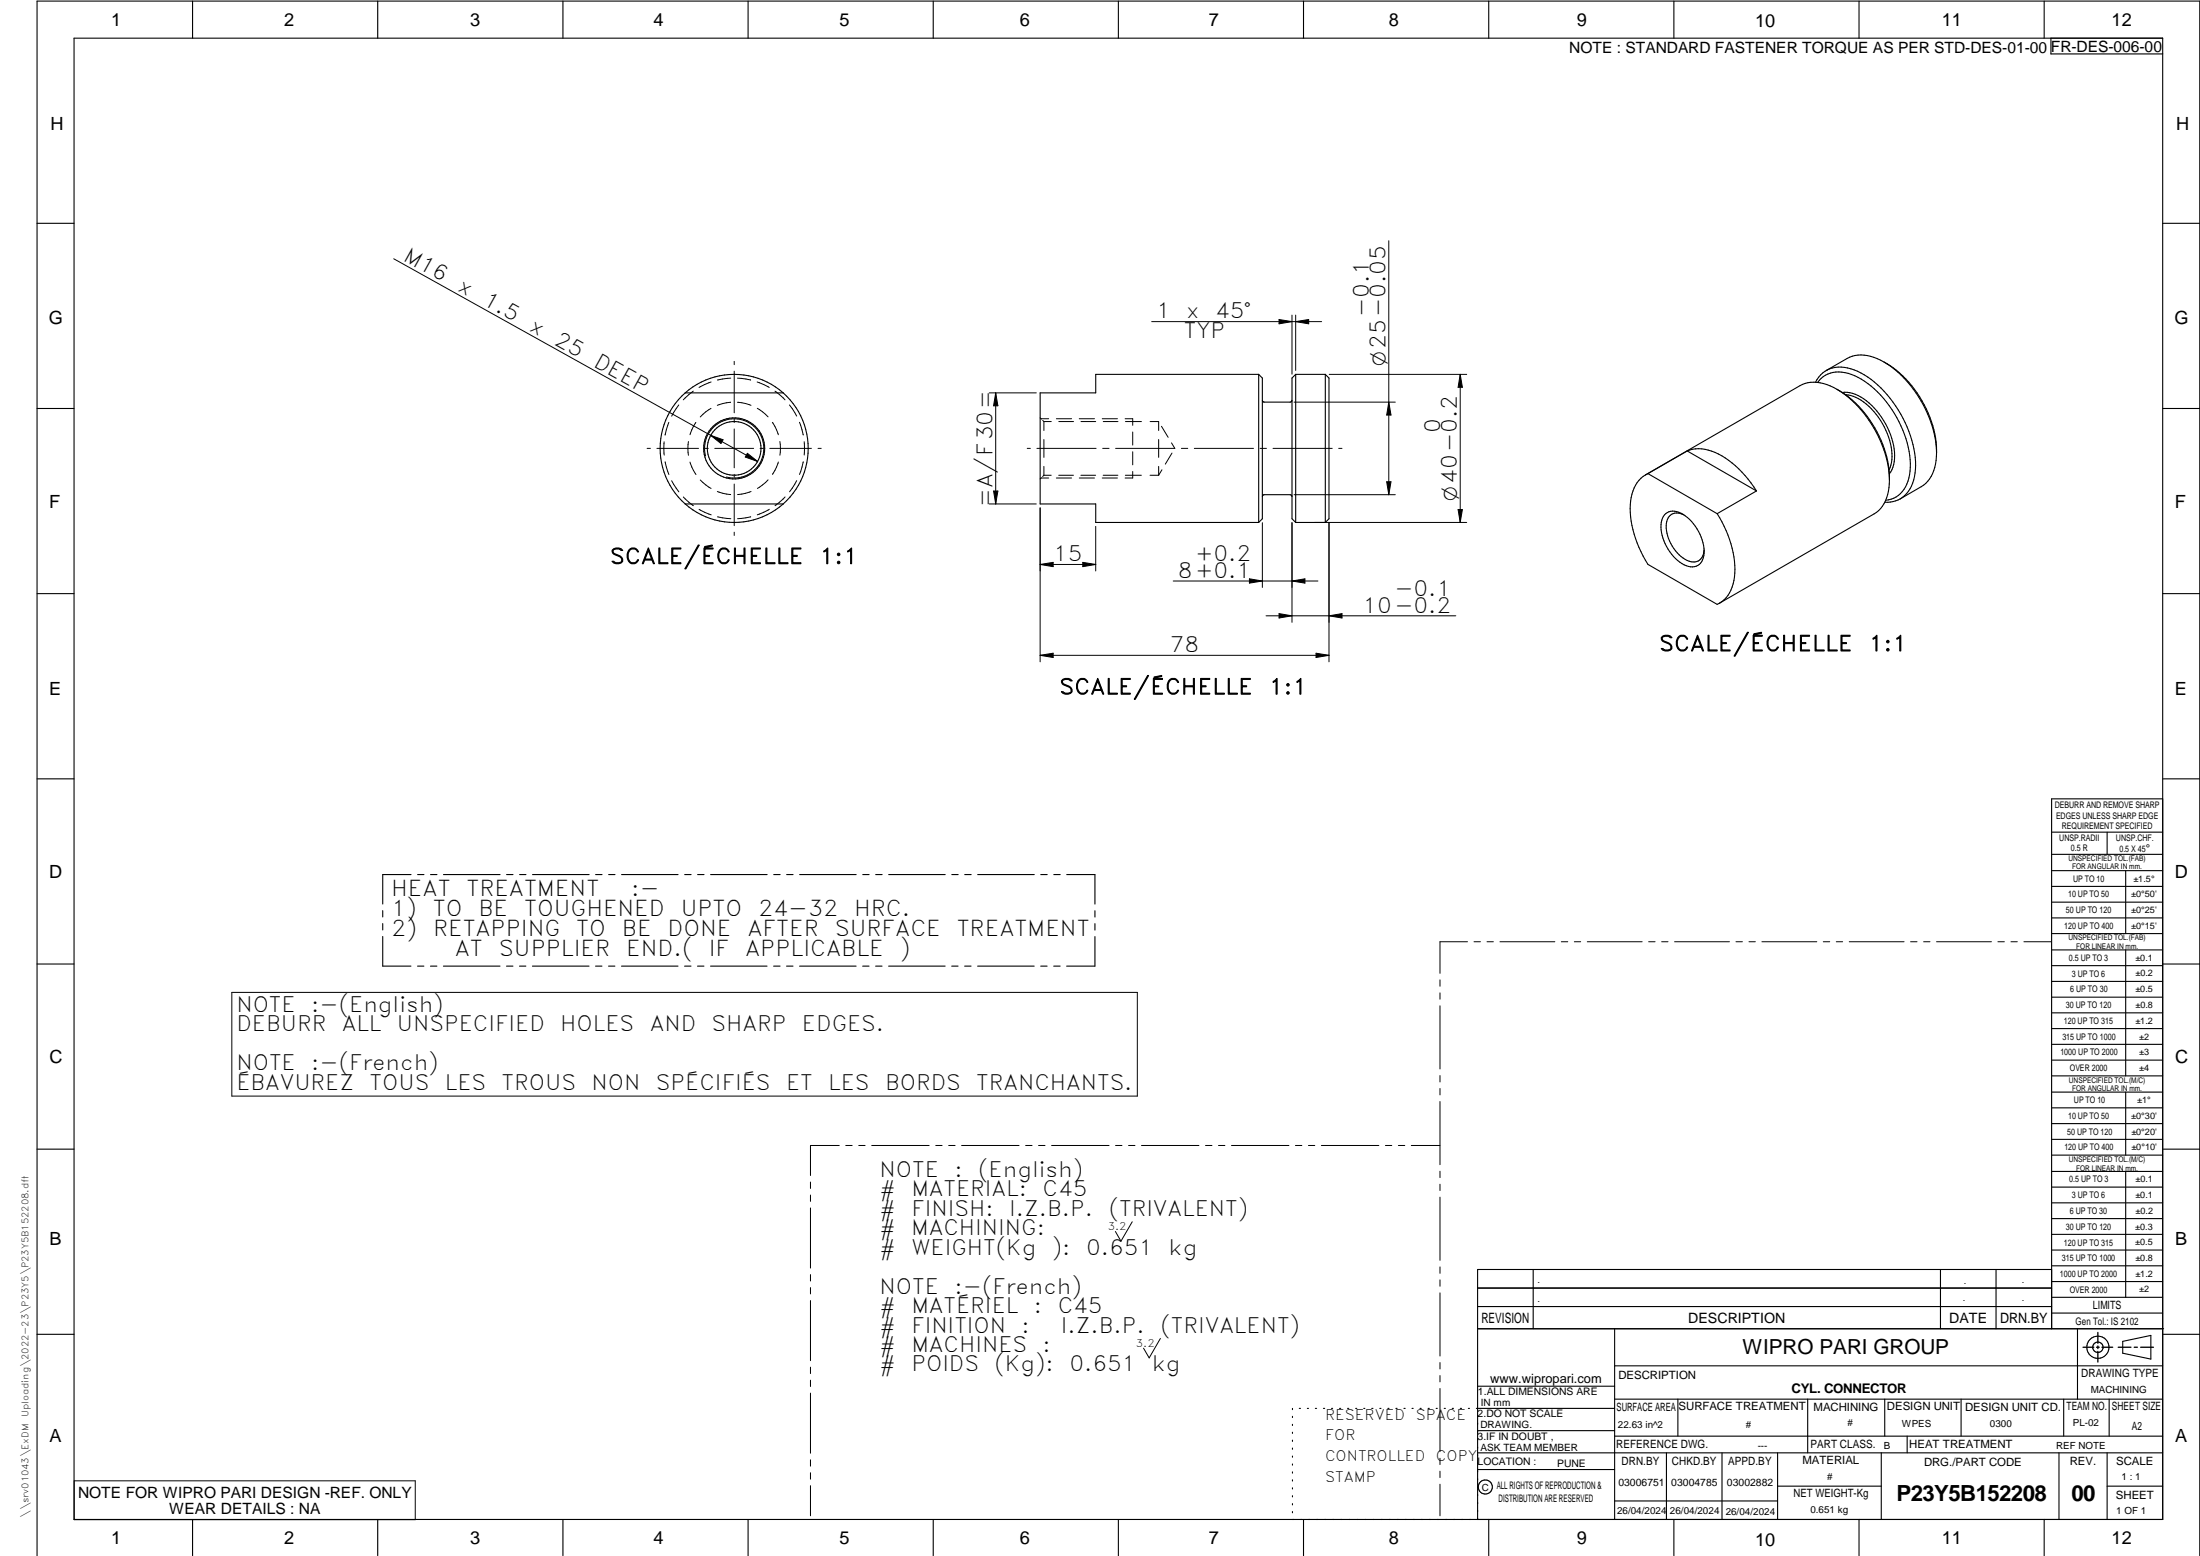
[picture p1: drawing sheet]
<svg xmlns="http://www.w3.org/2000/svg" width="594mm" height="420mm" viewBox="0 0 594 420" stroke-linecap="round" stroke-linejoin="round" font-family="sans-serif">
<g fill="none" stroke="#000" stroke-width=".3">
<path d="M20 10.3h564v400h-564zM52 .3v10M102 .3v10M152 .3v10M202 .3v10M252 .3v10M302 .3v10M352 .3v10M402 .3v10M452 .3v10M502 .3v10M552 .3v10"/>
<path d="M553.8 10.3v4.3h30.2M10 60.3h10M584 60.3h10M508.8 97.8a31.3 31.3 0 0 1 14.1 24.5M508.8 97.8a10 10 0 0 0-10-1l-5.7 3.3M508.8 97.8a29.4 29.4 0 0 1 14.1 24.5M10 110.3h10M185 106.1h26.5M185 106.1a20 20 0 0 0 0 30M185 106.1a20 20 0 0 1 26.5 0M211.5 106.1a20 20 0 0 1 0 30M339.9 101.1h-44v5h-15v30h15v5h44"/>
<path d="M339.9 101.1v40M339.9 101.1l1 1v38l-1 1M348.9 108.1l-.2 .3-.3 .2h-7l-.4-.2-.1-.3M349.9 101.1h8M349.9 101.1v40M349.9 101.1l-1 1v38l1 1M357.9 101.1v40M357.9 101.1l1 1v38l-1 1M490.3 103.2a7.5 7.5 0 0 1 9.5-3.6 26.2 26.2 0 0 1 14.1 13.4 24.7 24.7 0 0 1 2.9 16.6 8.3 8.3 0 0 1-3.7 5.1M490.8 103.3a7.3 7.3 0 0 1 9.1-2.2 26.9 26.9 0 0 1 13.9 15.1 19.8 19.8 0 0 1 1.1 14.5 6.7 6.7 0 0 1-5.7 4.4M496.1 105.1a31.2 31.2 0 0 1 14.1 24.5M497.5 106a10.6 10.6 0 0 1 8.7 4.2 19.2 19.2 0 0 1 5.3 14.5l-.6 2.1-.7 1.2"/>
<path d="M498.4 106.6a13.7 13.7 0 0 1 9.4 6.9 16.4 16.4 0 0 1 2.8 12.1l-.5 1.3M584 110.3h10M185 136.1h26.5M211.5 136.1a20 20 0 0 1-26.5 0M348.9 134.1l-.2-.4-.3-.1h-7l-.4 .1-.1 .4M444.3 128.2l41.8-24.1a9.4 9.4 0 0 1 9 .5 29.3 29.3 0 0 1 15.1 25M445 127.9a9.2 9.2 0 0 0-4.8 8.4 28.6 28.6 0 0 0 4.8 16.1l18.7 10.8a9.1 9.1 0 0 0 4.8-8.5 28.5 28.5 0 0 0-4.8-16M445 127.9l18.7 10.8M449.5 139a3.7 3.7 0 0 1 5-.1 12.1 12.1 0 0 1 5.4 11.7 3.3 3.3 0 0 1-5.1 1.9 12.5 12.5 0 0 1-6.2-11.5zM454.7 139a3 3 0 0 0-3.4-.1 3 3 0 0 0-1.4 3.1 10.5 10.5 0 0 0 6.8 9.7 2.92 2.92 0 0 0 3.5-3.2M455.6 121.8a11 11 0 0 1 10.3 1.9 29.8 29.8 0 0 1 8.4 8.9M455.6 121.8l-10.6 6.1"/>
<path d="M455.6 121.8l18.7 10.8M474.3 132.6l-10.6 6.1M510.2 129.6a10 10 0 0 1-4.1 9.2l-41.8 24.1M513.1 134.7l-1.9 .7-2.3 .2M522.9 122.3a10 10 0 0 1-4.1 9.1l-5.7 3.3M349.9 141.1h8M10 160.3h10M584 160.3h10M10 210.3h10M584 215.7h-30v143.1M584 210.3h10M111 236.2h-7.6v7.9"/>
<path d="M112.8 236.2h1.7M116.3 236.2h1.7M119.8 236.2h15.2M136.8 236.2h1.7M140.3 236.2h1.7M143.8 236.2h15.3M160.8 236.2h1.8M164.4 236.2h1.7M167.8 236.2h15.3M184.9 236.2h1.7M188.4 236.2h1.7M191.9 236.2h15.3"/>
<path d="M208.9 236.2h1.8M212.4 236.2h1.8M215.9 236.2h15.3M233 236.2h1.7M236.5 236.2h1.7M240 236.2h15.2M257 236.2h1.7M260.5 236.2h1.7M264 236.2h15.3M281 236.2h1.8M284.6 236.2h1.7M288.1 236.2h7.6v7.9"/>
<path d="M554 230.7h30M554 224.7h30M554 235.1h30M554 239.4h30M569 224.7v6M574 235.1v17M103.4 245.9v1.7M103.4 249.4v1.7M103.4 252.9v8h7.6M295.7 252.9v8h-7.7M295.7 245.9v1.7M295.7 249.4v1.7"/>
<path d="M554 243.6h30M554 247.9h30M554 252.1h30M554 256.5h30M574 256.5v34M10 260.3h10M112.7 260.9h1.8M116.2 260.9h1.8M119.7 260.9h15.3M136.8 260.9h1.7M140.3 260.9h1.7M143.8 260.9h15.3"/>
<path d="M160.8 260.9h1.8M164.3 260.9h1.7M167.8 260.9h15.3M184.9 260.9h1.7M188.4 260.9h1.7M191.9 260.9h15.2M208.9 260.9h1.7M212.4 260.9h1.7M215.9 260.9h15.3M233 260.9h1.7M236.4 260.9h1.8M240 260.9h15.2"/>
<path d="M257 260.9h1.7M260.5 260.9h1.7M264 260.9h15.3M281 260.9h1.8M284.5 260.9h1.8M554 260.8h30M554 265h30M554 269.3h30M554 273.5h30M554 277.7h30M584 260.3h10M554 282h30"/>
<path d="M554 286.3h30M554 290.5h30M554 294.9h30M554 299.1h30M574 294.9v17M10 310.3h10M554 303.4h30M554 307.7h30M554 311.9h30M554 316.3h30M574 316.3v34M584 310.3h10"/>
<path d="M554 320.5h30M554 324.8h30M554 329.1h30M554 333.3h30M554 337.5h30M399 358.8h185.3M399 352.8h155M399 347.8h155M414 342.8v16M436 358.8v51.5M524 342.8v16M539 342.8v16"/>
<path d="M554 342.8h-155v67.5M554 341.8h30M554 346.1h30M554 350.3h30M554 354.6h30M561 358.8v19M10 360.3h10M399 374.3h37M436 368.8h148M436 377.8h148M453.1 377.8v10M488.1 377.8v14.5"/>
<path d="M508.9 377.8v10M529.6 377.8v10M557.3 377.8v10M569.5 377.8v10M573.2 362.2l7.6-1.6v6.4l-7.6-1.6zM584 360.3h10M349 380.3v.3M349 382.4v.4M349 384.6v.3M349 386.7v.4M349 388.9v.3M349 391v.4"/>
<path d="M349 393.2v.3M349 395.3v.3M349 397.4v.4M349 399.6v.3M350.9 380.3h.3M353 380.3h.3M355.2 380.3h.3M357.4 380.3h.3M359.6 380.3h.3M361.7 380.3h.3M363.9 380.3h.3M366.1 380.3h.3"/>
<path d="M368.3 380.3h.3M370.4 380.3h.3M372.6 380.3h.3M374.8 380.3h.3M376.9 380.3h.4M379.1 380.3h.3M381.3 380.3h.3M383.4 380.3h.4M385.6 380.3h.4M387.8 380.3h.3M390 380.3h.3M392.1 380.3h.4"/>
<path d="M394.3 380.3h.4M396.5 380.3h.3M399 396.8h37M399 392.3h185M399 386.3h37M436 387.8h148M436 380.3h-37.3M450 392.3v18M465 392.3v18M480 392.3v18M508 392.3v18M515 387.8v4.5"/>
<path d="M556 392.3v18M569 392.3v18M52 410.3v9.8M102 410.3v9.8M152 410.3v9.8M202 410.3v9.8M252 410.3v9.8M302 410.3v9.8M349 401.7v.4M349 403.9v.3M349 406v.4M349 408.2v.3"/>
<path d="M352 410.3v9.8M402 410.3v9.8M436 405.3h44M452 410.3v9.8M480 401.3h28M502 410.3v9.8M552 410.3v9.8M569 401.3h15M10 420.1v-419.8h584v419.8"/>
<circle cx="198.2" cy="121.1" r="7.3"/>
<circle cx="198.3" cy="121.1" r="8.2"/>
<circle cx="566.5" cy="363.8" r="1.4"/>
<circle cx="566.5" cy="363.8" r="3"/>
<circle cx="401.1" cy="401.5" r="1.91"/>
</g>
<g fill="none" stroke="#000" stroke-width=".27">
<path d="M106.3 69.9l85.6 47.7M375 65v68.6M198.3 97.6v.9M311 86.8h45.9M345.4 86.3l3.5 .5-3.5 .6zM348.9 85.1v15.9M349.9 85.1v14.9M349.9 86.8l3.5-.5v1.1zM179.3 119.3l.1 3.6M180.6 114l-1 3.5M183.3 109.3l-1.9 3.1M185.9 119.2l-.1 1.9 .1 1.8"/>
<path d="M187.2 105.6l-2.7 2.4M187.9 114.1l-.6 1-1 2.3M191.9 117.6l12.7 7M191.9 117.6l3.4 1.1-.6 1.1zM192 110.3l-1.4 .9-1.5 1.4M192 103.1l-3.2 1.5M197.3 108.6l-2.1 .4-1.5 .5M197.3 102.1l-3.5 .5M198.3 100.2v11.3M198.3 113.2v.9M198.3 115.8v10.5M199.2 102.1l3.5 .5"/>
<path d="M199.2 108.6l2.1 .4 1.5 .5M204.5 103.1l3.2 1.5M204.5 110.3l1.4 .9 1.5 1.4M208.6 114l.6 1.1 1 2.3M209.3 105.6l2.7 2.4M210.6 119.2l.1 1.9-.1 1.8M213.2 109.3l1.9 3.1M215.9 114l1 3.5M217.2 119.3v3.6M267.1 106.1h12.7M268.9 106.1v30M268.9 106.1l.6 3.5h-1.2z"/>
<path d="M280.9 112.8l.3 .4M281.1 113.1h2.1M281.6 113.5l.3 .3M281.9 113.8v2.4M281.9 118.7v4.8M281.9 113.8h2M285.3 113.1h4.1M285.9 113.8h4M291.4 113.1h4.1M291.9 113.8h4M297.6 113.1h4.1M297.9 113.8h4"/>
<path d="M303.8 113.1h2.1v1.8M303.9 113.8h4.3M305.9 116.6v3.6M310.6 113.8h2.3v2.4M312.9 118.7v4.8M313.6 115.1l1.8 3M316.4 119.6l.8 1.5h-15.9M349.4 108.6h27.4M358.9 101.1h37.2M375 108.6l.6 3.5h-1.1zM394.3 101.1l.6 3.5h-1.2zM394.3 101.1v40"/>
<path d="M174.7 121.1h.9M177.4 121.1h11.2M179.6 124.7l1 3.4M181.4 129.8l1.9 3M184.5 134.2l2.7 2.3M186.3 124.8l.5 1.3 1.1 2M188.8 137.5l3.2 1.5M189.1 129.6l1.5 1.3 1.4 1M190.4 121.1h.9M190.5 123.1a8 8 0 0 1 7.1-10 8 8 0 0 1 8.6 8.7 8 8 0 0 1-10 7M193 121.1h10.5M193.7 132.7l1.5 .5 2.1 .3"/>
<path d="M193.8 139.6l3.6 .5M198.3 128.1v.8M198.3 130.7v11.2M201.8 122.4l2.8 2.2-3.4-1.2zM202.7 139.6l-3.5 .5M202.8 132.7l-1.5 .5-2.1 .3M205.2 121.1h.9M207.4 129.6l-2.9 2.3M207.7 137.5l-3.2 1.5M207.9 121.1h11.2M210.2 124.8l-.5 1.3-1.1 2M212 134.2l-2.7 2.3"/>
<path d="M215.1 129.8l-1.9 3M216.9 124.7l-1 3.4M220.9 121.1h.9M267.1 136.1h12.7M268.3 132.6h1.2l-.6 3.5zM277.4 121.1h.8M280 121.1h16M280.9 137.1v41.6M281.1 129.1h2.1M281.2 129l-.3 .3M281.9 128.3l-.3 .4M281.9 125.9v2.4"/>
<path d="M281.9 128.3h2M285.3 129.1h4.1M285.9 128.3h4M291.4 129.1h4.1M291.9 128.3h4M297.6 129.1h4.1M297.8 121.1h1.7M297.9 128.3h4M303.9 128.3h4.3M305.9 127.3v1.8h-2.1M305.9 122v3.5M310.6 128.3h2.3"/>
<path d="M312.9 125.9v2.4M313.8 126.9l-.9 1.4M316.5 122.3l-1.8 3M319 121.1h1.7M322.5 121.1h16M340.3 121.1h1.7M343.8 121.1h15.9M349.4 133.6h27.4M361.5 121.1h.9M374.5 130.1h1.1l-.6 3.5zM393.7 137.6h1.2l-.6 3.5zM198.3 143.7v.9"/>
<path d="M280.9 152.4l3.5-.6v1.2zM280.9 152.4h15M292.4 151.8l3.5 .6-3.5 .6zM295.9 142.1v12.1M316.8 156.9h39.1M337.4 156.3l3.5 .6-3.5 .6zM340.9 141.1v17.5M348.9 141.1v26.9M348.9 156.9l3.5-.6v1.2zM354.9 141.1h41.2M358.9 141.1v37.6M280.9 177l3.5-.6v1.1z"/>
<path d="M280.9 177h78M341.9 166.3h51.2M345.4 165.7l3.5 .6-3.5 .6zM355.4 176.4l3.5 .6-3.5 .5zM358.9 166.3l3.5-.6v1.2zM396.3 254.3h-7.5v8.5M398 254.3h1.8M401.5 254.3h1.8M405 254.3h14.9M421.6 254.3h1.7M425.1 254.3h1.7M428.6 254.3h14.8"/>
<path d="M445.2 254.3h1.7M448.7 254.3h1.7M452.2 254.3h14.8M468.8 254.3h1.7M472.3 254.3h1.7M475.8 254.3h14.8M492.4 254.3h1.7M495.9 254.3h1.7M499.4 254.3h14.8M515.9 254.3h1.8M519.4 254.3h1.8M522.9 254.3h14.9"/>
<path d="M539.5 254.3h1.7M543 254.3h1.7M546.5 254.3h7.4M62.6 268h244.5v28h-244.5zM388.8 264.6v1.7M388.8 268.1v1.7M388.8 271.6v17M388.8 290.4v1.8M388.8 293.9v1.8M388.8 297.4v17.1M218.9 319.2v1.7M226.6 309.3h-7.7v8.1"/>
<path d="M228.4 309.3h1.7M231.9 309.3h1.7M235.4 309.3h15.5M252.7 309.3h1.7M256.2 309.3h1.7M259.7 309.3h15.5M277 309.3h1.7M280.5 309.3h1.7M284 309.3h15.5M301.2 309.3h1.8M304.8 309.3h1.7M308.2 309.3h15.6"/>
<path d="M325.5 309.3h1.8M329 309.3h1.8M332.5 309.3h15.6M349.8 309.3h1.8M353.3 309.3h1.7M356.8 309.3h15.5M374.1 309.3h1.7M377.6 309.3h1.7M381.1 309.3h7.7M388.8 316.3v1.7M388.8 319.8v1.7M218.9 322.7v1.7"/>
<path d="M218.9 326.2v16.2M305.7 329.9l-3 5.3-1.5-2.7M388.8 323.3v17M218.9 344.2v1.7M218.9 347.7v1.7M218.9 351.2v16.2M388.8 342.1v1.7M388.8 345.6v1.7M388.8 349.1v17.1M218.9 369.2v1.7M218.9 372.7v1.7M218.9 376.2v16.2"/>
<path d="M313.3 361.4l-3 5.3-1.5-2.7M388.8 367.9v1.8M388.8 371.4v1.7M388.8 374.9v17.1M20 399.9h92.1v10.5h-92.1zM218.9 394.2v1.7M218.9 397.7v1.7M388.8 393.8v1.7M388.8 397.3v1.7M218.9 401.2v8.1M388.8 400.8v8.5"/>
</g>
<path d="M566.5 359.8v2.9M562.5 363.8h2.9M566.1 363.8h.8M566.5 363.5v.7M566.5 364.9v2.9M567.6 363.8h2.9M572 363.8h3.4M576.3 363.8h.9M578.1 363.8h3.4" fill="none" stroke="#000" stroke-width=".36"/>
<g fill="#000">
<path d="M345.4 86.3l3.5 .5-3.5 .6zM349.9 86.8l3.5-.5v1.1zM191.9 117.6l3.4 1.1-.6 1.1zM268.9 106.1l.6 3.5h-1.2zM375 108.6l.6 3.5h-1.1zM394.3 101.1l.6 3.5h-1.2zM201.8 122.4l2.8 2.2-3.4-1.2zM268.3 132.6h1.2l-.6 3.5zM374.5 130.1h1.1l-.6 3.5zM393.7 137.6h1.2l-.6 3.5zM280.9 152.4l3.5-.6v1.2zM292.4 151.8l3.5 .6-3.5 .6z"/>
<path d="M337.4 156.3l3.5 .6-3.5 .6zM348.9 156.9l3.5-.6v1.2zM280.9 177l3.5-.6v1.1zM345.4 165.7l3.5 .6-3.5 .6zM355.4 176.4l3.5 .6-3.5 .5zM358.9 166.3l3.5-.6v1.2z"/>
</g>
<g font-size="6">
<text x="512.1" y="405.2">P23Y5B152208</text>
<text x="559.4" y="405.2">00</text>
</g>
<g font-size="5.8">
<text x="105.7" y="242.1">HEAT</text>
<text x="126" y="242.1">TREATMENT</text>
<text x="170.4" y="242.1">:-</text>
<text x="105.7" y="247.5">1)</text>
<text x="116.9" y="247.5">TO</text>
<text x="129.2" y="247.5">BE</text>
<text x="141.5" y="247.5">TOUGHENED</text>
<text x="183.9" y="247.5">UPTO</text>
<text x="204.7" y="247.5">24-32</text>
<text x="230.6" y="247.5">HRC.</text>
<text x="105.7" y="252.9">2)</text>
<text x="116.9" y="252.9">RETAPPING</text>
<text x="155.6" y="252.9">TO</text>
<text x="167.9" y="252.9">BE</text>
<text x="180.2" y="252.9">DONE</text>
<text x="201.8" y="252.9">AFTER</text>
<text x="225.4" y="252.9">SURFACE</text>
<text x="258.4" y="252.9">TREATMENT</text>
<text x="122.8" y="258.3">AT</text>
<text x="134.7" y="258.3">SUPPLIER</text>
<text x="169.1" y="258.3">END.(</text>
<text x="191.4" y="258.3">IF</text>
<text x="201.2" y="258.3">APPLICABLE</text>
<text x="243" y="258.3">)</text>
</g>
<g font-size="5.7">
<text x="108.6" y="70.1" transform="rotate(29 108.6 70.1)">M16</text>
<text x="123.3" y="78.3" transform="rotate(29 123.3 78.3)">x</text>
<text x="130.1" y="82.1" transform="rotate(29 130.1 82.1)">1.5</text>
<text x="142.6" y="89.1" transform="rotate(29 142.6 89.1)">x</text>
<text x="312.2" y="86">1</text>
<text x="320.3" y="86">x</text>
<text x="328.1" y="86">45°</text>
<text x="369.6" y="85.5" transform="rotate(-90 369.6 85.5)">-0.1</text>
<text x="149.4" y="92.9" transform="rotate(29 149.4 92.9)">25</text>
<text x="319.7" y="91.2">TYP</text>
<text x="160" y="98.7" transform="rotate(29 160 98.7)">DEEP</text>
<text x="388.9" y="116.9" transform="rotate(-90 388.9 116.9)">0</text>
<text x="268" y="136.8" transform="rotate(-90 268 136.8)">=A/F30=</text>
<text x="164.7" y="152.2">SCALE/ÉCHELLE</text>
<text x="221.3" y="152.2">1:1</text>
<text x="284.4" y="151.6">15</text>
<text x="318" y="156">8+0.1</text>
<text x="322.7" y="151.4">+0.2</text>
<text x="376.5" y="160.9">-0.1</text>
<text x="367.9" y="165.4">10-0.2</text>
<text x="315.9" y="176.1">78</text>
<text x="448" y="175.8">SCALE/ÉCHELLE</text>
<text x="504.6" y="175.8">1:1</text>
<text x="286.1" y="187.5">SCALE/ÉCHELLE</text>
<text x="342.6" y="187.5">1:1</text>
<text x="63.8" y="273.2">NOTE</text>
<text x="84" y="273.2">:-(English)</text>
<text x="63.8" y="278.5">DEBURR</text>
<text x="92.3" y="278.5">ALL</text>
<text x="107.2" y="278.5">UNSPECIFIED</text>
<text x="151.3" y="278.5">HOLES</text>
<text x="175.5" y="278.5">AND</text>
<text x="192.1" y="278.5">SHARP</text>
<text x="216.6" y="278.5">EDGES.</text>
<text x="63.8" y="289">NOTE</text>
<text x="84" y="289">:-(French)</text>
<text x="63.8" y="294.2">ÉBAVUREZ</text>
<text x="99.8" y="294.2">TOUS</text>
<text x="120.1" y="294.2">LES</text>
<text x="135.5" y="294.2">TROUS</text>
<text x="159.8" y="294.2">NON</text>
<text x="177.1" y="294.2">SPÉCIFIÉS</text>
<text x="212.3" y="294.2">ET</text>
<text x="223.7" y="294.2">LES</text>
<text x="239" y="294.2">BORDS</text>
<text x="263.6" y="294.2">TRANCHANTS.</text>
<text x="237.5" y="317.8">NOTE</text>
<text x="257.7" y="317.8">:</text>
<text x="264.2" y="317.8">(English)</text>
<text x="237.5" y="323.1">#</text>
<text x="246.1" y="323.1">MATERIAL:</text>
<text x="281.5" y="323.1">C45</text>
<text x="237.5" y="328.3">#</text>
<text x="246.1" y="328.3">FINISH:</text>
<text x="272.5" y="328.3">I.Z.B.P.</text>
<text x="299.4" y="328.3">(TRIVALENT)</text>
<text x="237.5" y="333.6">#</text>
<text x="246.1" y="333.6">MACHINING:</text>
<text x="237.5" y="338.8">#</text>
<text x="246.1" y="338.8">WEIGHT(Kg</text>
<text x="284" y="338.8">):</text>
<text x="293.3" y="338.8">0.651</text>
<text x="315.5" y="338.8">kg</text>
<text x="237.5" y="349.3">NOTE</text>
<text x="257.7" y="349.3">:-(French)</text>
<text x="237.5" y="354.6">#</text>
<text x="237.5" y="359.8">#</text>
<text x="246.1" y="354.6">MATÉRIEL</text>
<text x="246.1" y="359.8">FINITION</text>
<text x="275.9" y="359.8">:</text>
<text x="279.2" y="354.6">:</text>
<text x="285.6" y="354.6">C45</text>
<text x="286.5" y="359.8">I.Z.B.P.</text>
<text x="313.4" y="359.8">(TRIVALENT)</text>
<text x="237.5" y="365.1">#</text>
<text x="246.1" y="365.1">MACHINES</text>
<text x="281.6" y="365.1">:</text>
<text x="237.5" y="370.3">#</text>
<text x="246.1" y="370.3">POIDS</text>
<text x="268.6" y="370.3">(Kg):</text>
<text x="288.8" y="370.3">0.651</text>
<text x="311" y="370.3">kg</text>
</g>
<text font-size="5.6" x="470.5" y="365.5">WIPRO PARI GROUP</text>
<g font-size="5.4">
<text x="374.2" y="98.8" transform="rotate(-90 374.2 98.8)">O25-0.05</text>
<text x="393.4" y="135.4" transform="rotate(-90 393.4 135.4)">O40-0.2</text>
</g>
<g font-size="4.9">
<text x="30" y="7">1</text>
<text x="76.7" y="7">2</text>
<text x="127" y="7">3</text>
<text x="176.5" y="7">4</text>
<text x="226.7" y="7">5</text>
<text x="275.4" y="7">6</text>
<text x="326.4" y="7">7</text>
<text x="375" y="7">8</text>
<text x="425.8" y="7">9</text>
<text x="473.9" y="7.4">10</text>
<text x="524.3" y="7">11</text>
<text x="570.2" y="7">12</text>
<text x="13.6" y="35.2">H</text>
<text x="587.6" y="35.2">H</text>
<text x="13.2" y="87.5">G</text>
<text x="587.2" y="87.5">G</text>
<text x="13.3" y="137.1">F</text>
<text x="587.3" y="137.1">F</text>
<text x="13.3" y="187.6">E</text>
<text x="587.3" y="187.6">E</text>
<text x="13.3" y="237">D</text>
<text x="587.3" y="237">D</text>
<text x="13.4" y="287.1">C</text>
<text x="587.4" y="287.1">C</text>
<text x="13.4" y="336.3">B</text>
<text x="587.4" y="336.3">B</text>
<text x="13.4" y="389.3">A</text>
<text x="587.4" y="389.3">A</text>
<text x="30" y="417">1</text>
<text x="76.7" y="417">2</text>
<text x="127" y="417">3</text>
<text x="176.5" y="417">4</text>
<text x="226.7" y="417">5</text>
<text x="275.4" y="417">6</text>
<text x="326.4" y="417">7</text>
<text x="375" y="417">8</text>
<text x="425.8" y="417">9</text>
<text x="473.9" y="417.4">10</text>
<text x="524.3" y="417">11</text>
<text x="570.2" y="417">12</text>
</g>
<g font-size="4.2">
<text x="423.7" y="14.3">NOTE : STANDARD FASTENER TORQUE AS PER STD-DES-01-00</text>
<text x="553.8" y="14">FR-DES-006-00</text>
<text x="21.1" y="404.4">NOTE FOR WIPRO PARI DESIGN -REF. ONLY</text>
<text x="45.7" y="408.9">WEAR DETAILS : NA</text>
</g>
<g font-size="3.9">
<text x="357.8" y="383.4">RESERVED</text>
<text x="382.3" y="383.4">SPACE</text>
<text x="357.8" y="388.9">FOR</text>
<text x="357.8" y="394.5">CONTROLLED</text>
<text x="387.8" y="394.5">COPY</text>
<text x="357.8" y="400.1">STAMP</text>
</g>
<g font-size="3.8">
<text x="400.1" y="357.1">REVISION</text>
<text x="455.9" y="357.1">DESCRIPTION</text>
<text x="526.4" y="357.1">DATE</text>
<text x="540.1" y="357.1">DRN.BY</text>
</g>
<text font-size="3.6" x="483.8" y="376.2">CYL. CONNECTOR</text>
<text font-size="3.5" x="402.4" y="373.3">www.wipropari.com</text>
<g font-size="3.1">
<text x="565.2" y="353.5">LIMITS</text>
<text x="562" y="371.7">DRAWING TYPE</text>
<text x="437" y="372.3">DESCRIPTION</text>
<text x="436.5" y="380.9">SURFACE AREA</text>
<text x="453.3" y="380.9">SURFACE TREATMENT</text>
<text x="489.7" y="380.9">MACHINING</text>
<text x="509.5" y="380.9">DESIGN UNIT</text>
<text x="530.6" y="380.9">DESIGN UNIT CD.</text>
<text x="558" y="380.7">TEAM NO.</text>
<text x="570.3" y="380.7">SHEET SIZE</text>
<text x="575.6" y="386.1">A2</text>
<text x="436.4" y="391.1">REFERENCE DWG.</text>
<text x="437.9" y="395.5">DRN.BY</text>
<text x="451.5" y="395.5">CHKD.BY</text>
<text x="466.6" y="395.5">APPD.BY</text>
<text x="486.7" y="395.4">MATERIAL</text>
<text x="488.9" y="391">PART CLASS.</text>
<text x="515.6" y="391">HEAT TREATMENT</text>
<text x="519.6" y="395.9">DRG./PART CODE</text>
<text x="558.9" y="395.6">REV.</text>
<text x="571.4" y="395.6">SCALE</text>
<text x="484.3" y="404.3">NET WEIGHT-Kg</text>
<text x="571.4" y="404.7">SHEET</text>
</g>
<text font-size="3" x="579.5" y="230.1">°</text>
<g font-size="2.8">
<text x="299.1" y="332.1">3.2</text>
<text x="560.5" y="357.7">Gen Tol.: IS 2102</text>
<text x="306.7" y="363.6">3.2</text>
<text x="399.1" y="376.7">1.ALL DIMENSIONS ARE</text>
<text x="399" y="382.7">2.DO NOT SCALE</text>
<text x="399" y="388.7">3.IF IN DOUBT ,</text>
<text x="399" y="395.5">LOCATION :</text>
<text x="420.5" y="396">PUNE</text>
<text x="437" y="401.3">03006751</text>
<text x="451.3" y="401.2">03004785</text>
<text x="466.3" y="401.3">03002882</text>
<text x="404.2" y="402">ALL RIGHTS OF REPRODUCTION &amp;</text>
<text x="404.7" y="405.4">DISTRIBUTION ARE RESERVED</text>
</g>
<g font-size="2.7">
<text x="564.6" y="376.2">MACHINING</text>
<text x="399.9" y="379.7">IN mm</text>
<text x="399.8" y="385.7">DRAWING.</text>
<text x="436.9" y="385.5">22.63 in^2</text>
<text x="471.4" y="385.6">#</text>
<text x="498.9" y="385.1">#</text>
<text x="513.6" y="385.3">WPES</text>
<text x="537.3" y="385.2">0300</text>
<text x="559.7" y="385.2">PL-02</text>
<text x="399.8" y="391.8">ASK TEAM MEMBER</text>
<text x="474.7" y="391.2">---</text>
<text x="508.7" y="391.2">B</text>
<text x="555.2" y="391.2">REF NOTE</text>
<text x="493.4" y="399.6">#</text>
<text x="572.9" y="399.8">1 : 1</text>
<text x="400.1" y="402.5">C</text>
<text x="436.7" y="408.7">26/04/2024</text>
<text x="450.9" y="408.8">26/04/2024</text>
<text x="466" y="409">26/04/2024</text>
<text x="488.9" y="408.5">0.651 kg</text>
<text x="571.5" y="408.7">1 OF 1</text>
</g>
<g font-size="2.5">
<text x="559.2" y="229.9">0.5 R</text>
<text x="572.3" y="230.1">0.5 X 45</text>
<text x="559.4" y="323.5">3 UP TO 6</text>
<text x="558.9" y="327.8">6 UP TO 30</text>
<text x="557.8" y="332">30 UP TO 120</text>
<text x="415.2" y="346.4">.</text>
<text x="530.3" y="346.6">.</text>
<text x="545.9" y="346.4">.</text>
<text x="415.2" y="351.5">.</text>
<text x="530.1" y="351.3">.</text>
<text x="545.9" y="351.4">.</text>
</g>
<g font-size="2.4">
<text x="554.9" y="218.3">DEBURR AND REMOVE SHARP</text>
<text x="555.2" y="221.1">EDGES UNLESS SHARP EDGE</text>
<text x="556.1" y="227.2">UNSP.RADII</text>
<text x="556.8" y="223.8">REQUIREMENT SPECIFIED</text>
<text x="571.4" y="227">UNSP.CHF.</text>
<text x="559.8" y="238">UP TO 10</text>
<text x="576.1" y="238.1">±1.5°</text>
<text x="558.5" y="242.3">10 UP TO 50</text>
<text x="575.5" y="242.3">±0°50'</text>
<text x="557.4" y="250.8">120 UP TO 400</text>
<text x="557.9" y="246.5">50 UP TO 120</text>
<text x="575.5" y="250.8">±0°15'</text>
<text x="575.5" y="246.6">±0°25'</text>
<text x="558.7" y="259.4">0.5 UP TO 3</text>
<text x="559.5" y="263.7">3 UP TO 6</text>
<text x="576.6" y="259.4">±0.1</text>
<text x="576.6" y="263.7">±0.2</text>
<text x="559" y="268">6 UP TO 30</text>
<text x="576.6" y="268">±0.5</text>
<text x="557.9" y="272.2">30 UP TO 120</text>
<text x="576.6" y="272.2">±0.8</text>
<text x="556.9" y="280.7">315 UP TO 1000</text>
<text x="557.3" y="276.5">120 UP TO 315</text>
<text x="576.6" y="276.5">±1.2</text>
<text x="577.7" y="280.7">±2</text>
<text x="556.4" y="284.9">1000 UP TO 2000</text>
<text x="577.6" y="285">±3</text>
<text x="558.9" y="289.2">OVER 2000</text>
<text x="577.7" y="289.3">±4</text>
<text x="560" y="297.9">UP TO 10</text>
<text x="577.1" y="297.9">±1°</text>
<text x="558.5" y="302.1">10 UP TO 50</text>
<text x="575.5" y="302.2">±0°30'</text>
<text x="557.5" y="310.6">120 UP TO 400</text>
<text x="558.2" y="306.4">50 UP TO 120</text>
<text x="575.5" y="310.6">±0°10'</text>
<text x="575.5" y="306.4">±0°20'</text>
<text x="558.8" y="319.2">0.5 UP TO 3</text>
<text x="576.6" y="323.5">±0.1</text>
<text x="576.6" y="319.3">±0.1</text>
<text x="576.7" y="327.8">±0.2</text>
<text x="576.6" y="332">±0.3</text>
<text x="556.8" y="340.6">315 UP TO 1000</text>
<text x="557.3" y="336.3">120 UP TO 315</text>
<text x="576.6" y="336.3">±0.5</text>
<text x="576.6" y="340.6">±0.8</text>
<text x="556.2" y="344.8">1000 UP TO 2000</text>
<text x="576.6" y="344.8">±1.2</text>
<text x="558.9" y="349">OVER 2000</text>
<text x="577.7" y="349">±2</text>
<text x="7.7" y="382.7" transform="rotate(-90 7.7 382.7)">Uploading\2022-23\P23Y5\P23Y5B152208.dft</text>
<text x="7.7" y="409.9" transform="rotate(-90 7.7 409.9)">\\srv01043\ExDM</text>
</g>
<g font-size="2.1">
<text x="558.6" y="232.4">UNSPECIFIED TOL.(FAB)</text>
<text x="559.5" y="234.8">FOR ANGULAR IN mm.</text>
<text x="558.6" y="254">UNSPECIFIED TOL.(FAB)</text>
<text x="560.7" y="256.3">FOR LINEAR IN mm.</text>
<text x="558.7" y="292.4">UNSPECIFIED TOL.(M/C)</text>
<text x="559.6" y="294.7">FOR ANGULAR IN mm.</text>
<text x="558.7" y="313.8">UNSPECIFIED TOL.(M/C)</text>
<text x="560.6" y="316.2">FOR LINEAR IN mm.</text>
</g>
</svg>
